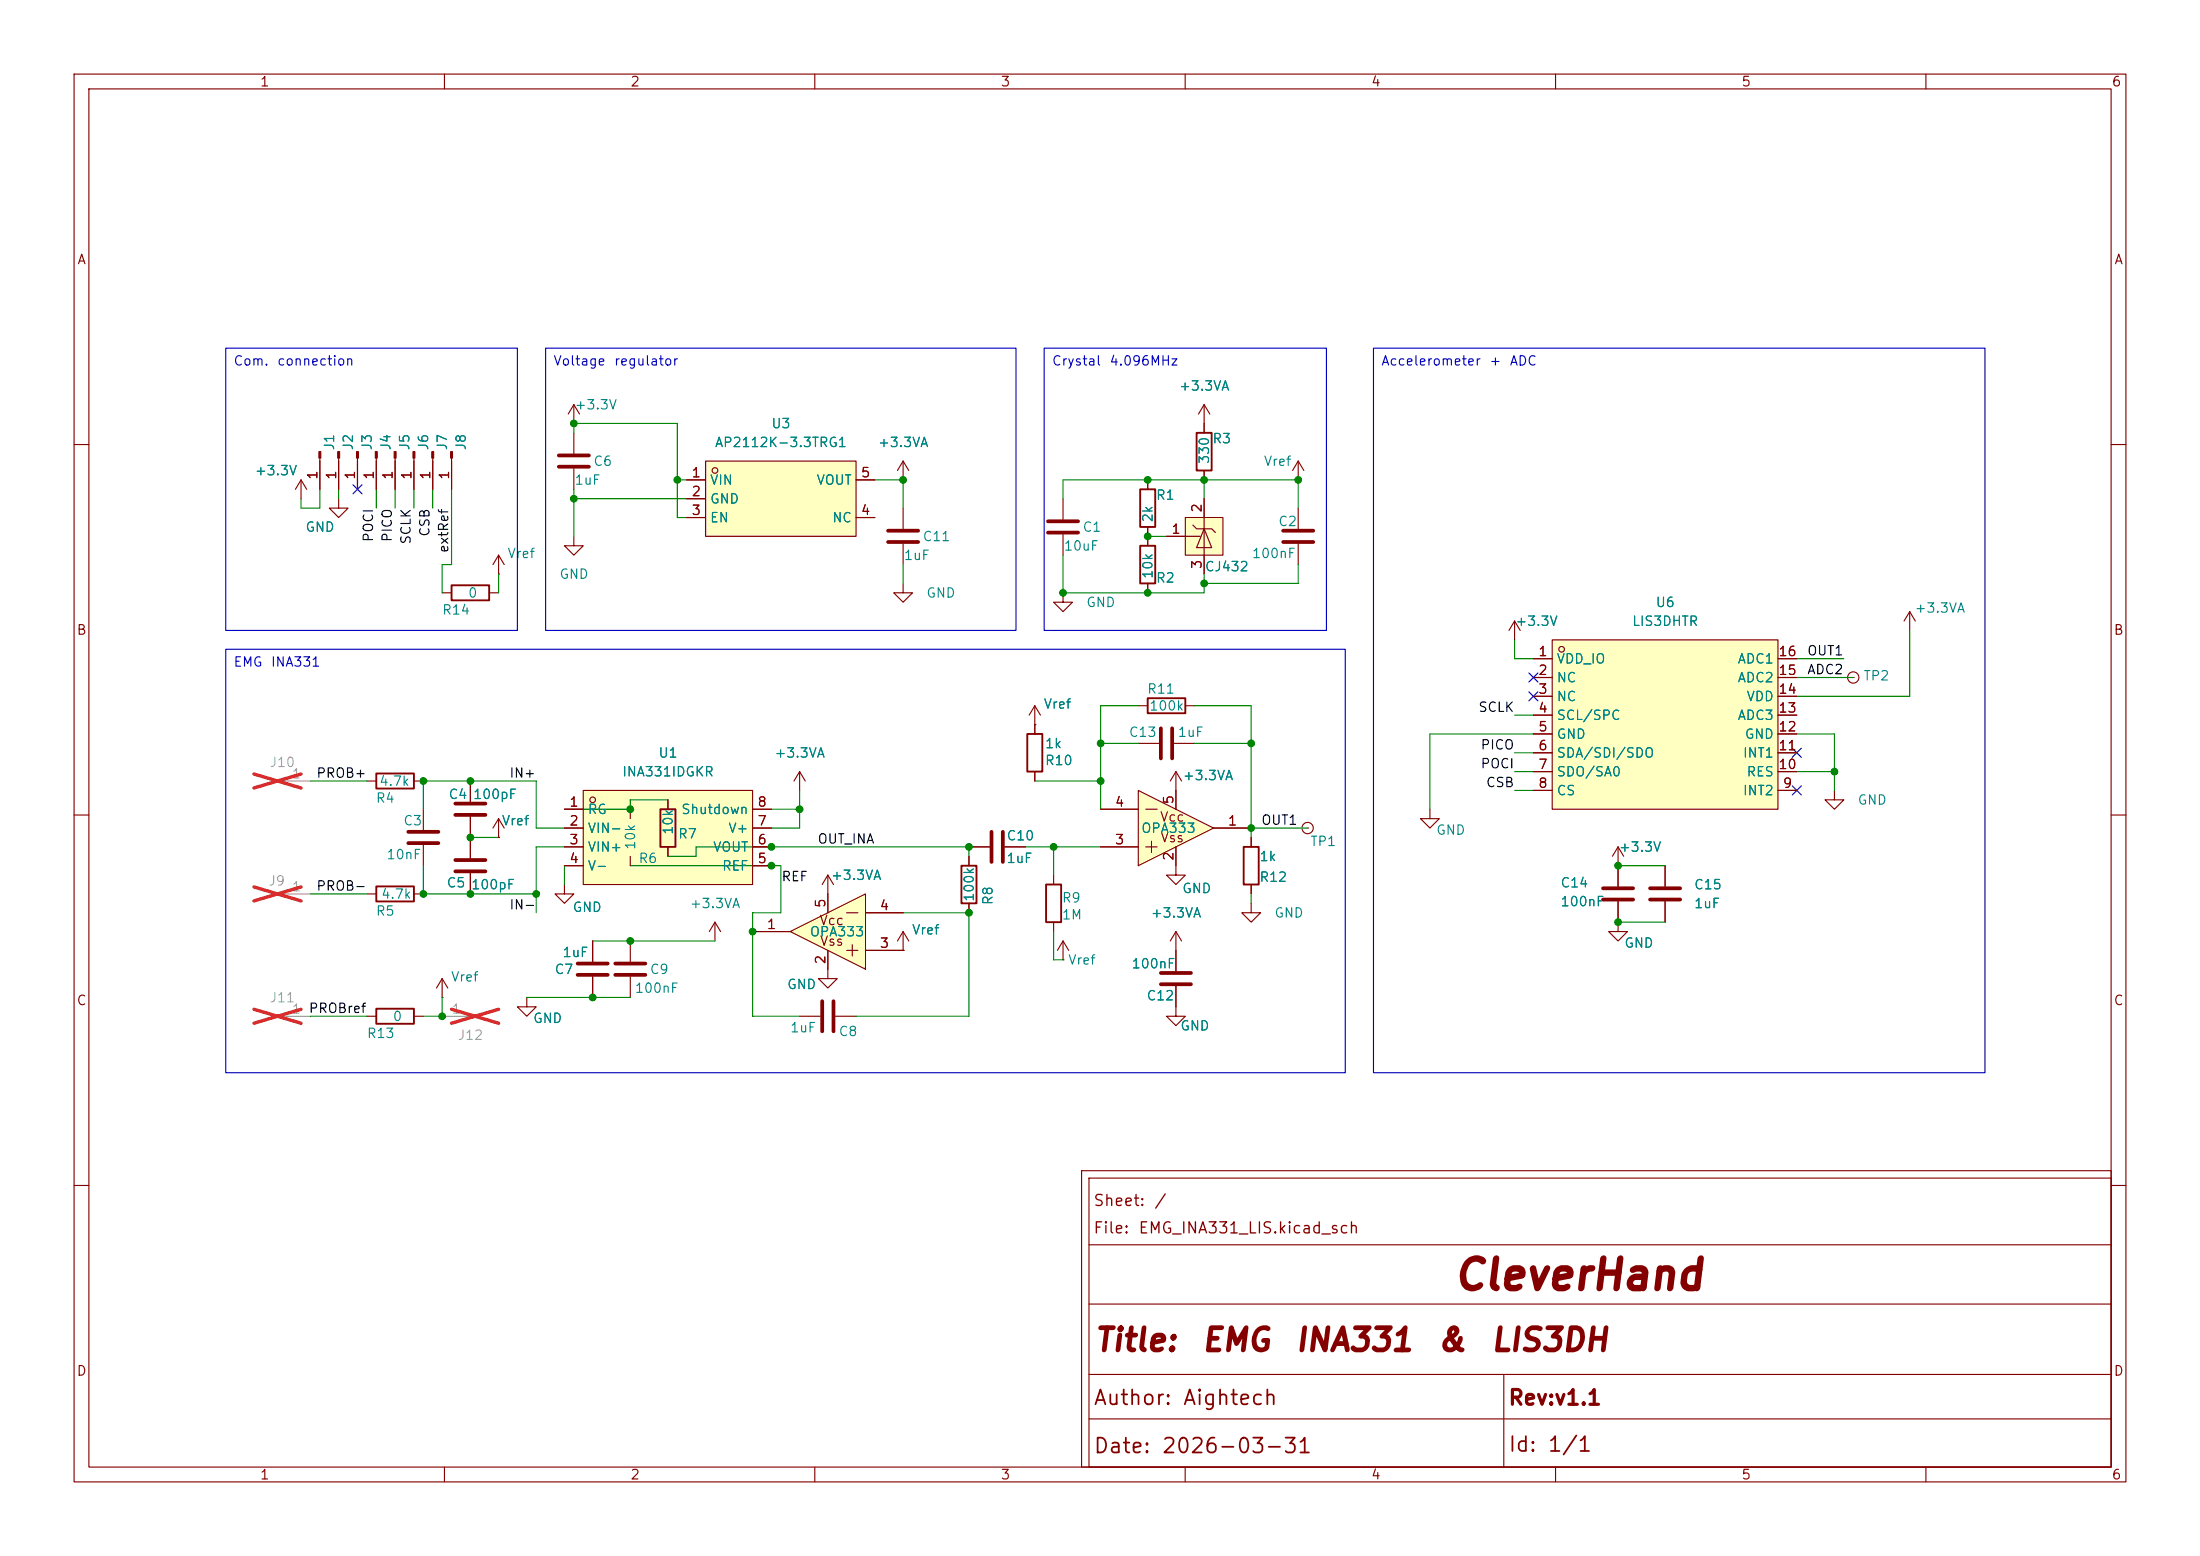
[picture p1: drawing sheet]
<svg xmlns="http://www.w3.org/2000/svg" width="297mm" height="210mm" viewBox="0 0 297 210" stroke-linecap="round" stroke-linejoin="round" font-family="sans-serif">
<path d="M0 0h297v210h-297z" fill="#fff" stroke="#fff" stroke-width=".14"/>
<g fill="none" stroke="#840000" stroke-width=".15">
<path d="M10 10h277v190h-277zM12 12h273v186h-273zM60 10v2M110 10v2M160 10v2M210 10v2M260 10v2M10 60h2M40.6 64.8l-.7 1.2M40.6 64.8l.8 1.2M40.6 64.8v2.5M43.2 61.8v4.2"/>
<path d="M45.7 67.3v1.3h1.3l-1.3 1.3-1.3-1.3h1.3M67.3 77.5h.1M67.3 74.9l-.8 1.3M67.3 74.9l.8 1.3M67.3 74.9v2.6M285 60h2M10 110h2M57.1 109.2v2.8M57.1 114v2.8M63.5 105.4v2.8M63.5 110.2v2.8M107.9 104.1l-.7 1.3"/>
<path d="M107.9 104.1l.8 1.3M107.9 104.1v2.6M153.7 100.3h2.8M158.5 100.3h2.8M285 110h2M71.1 134.6v1.3h1.3l-1.3 1.3-1.3-1.3h1.3M158.7 135.9v1.3h1.3l-1.3 1.2-1.2-1.2h1.2M158.7 125.7l-.7 1.3M158.7 125.7l.8 1.3M158.7 125.7v2.6M146 158h139v40h-139zM147 159h138v39h-138z"/>
<path d="M10 160h2M147 176h138M147 168h138M285 160h2M60 198v2M110 198v2M147 191.5h138M147 185.5h138M160 198v2M203 185.5v12.5M210 198v2M260 198v2"/>
</g>
<path d="M156.7 98.3v4.1M158.2 98.3v4.1M55.1 112.3h4.1M55.1 113.8h4.1M61.5 108.5h4M61.5 110h4" fill="none" stroke="#840000" stroke-width=".51"/>
<path d="M43.1 61h.2v.8h-.2z" fill="#840000" stroke="#840000" stroke-width=".15"/>
<path d="M153.7 106.7l10.1 5.1-10.1 5z" fill="#ffffc2"/>
<g fill="none" stroke="#840000" stroke-width=".15">
<path d="M139.7 97.8h.1M139.7 95.3v3.8M139.7 95.3l-.8 1.2M139.7 95.3l.8 1.2M153.7 95.3h1.2M160 95.3h1.3M257.8 82.6l-.8 1.2M257.8 82.6l.8 1.2M257.8 82.6v2.5M76.2 119.4v1.3h1.3l-1.3 1.2-1.3-1.2h1.3M85.1 109.2v1.3M85.1 115.6v1.2"/>
<path d="M111.8 118.1l-.8 1.3M111.8 118.1l.7 1.3M111.8 118.1v2.6M130.8 114.3h2.8M130.8 115.6v1.2M135.6 114.3h2.8M139.7 104.1v1.3M148.6 109.2h5.1M148.6 114.3h5.1M153.7 106.7l10.1 5.1-10.1 5zM154.7 109.2h1.5M154.7 114.3h1.5"/>
<path d="M155.5 113.5v1.6M158.7 106.7v2.5M158.7 114.3v2.5M163.8 111.8h5.1M176.5 111.8h.1M247.6 106.7v1.3h1.3l-1.3 1.2-1.2-1.2h1.2M49.5 137.2h1.3M49.5 120.7h1.3M55.9 137.2h1.2M55.9 120.7h1.2M59.7 134.6h.1M59.7 132.1l-.8 1.3"/>
<path d="M59.7 132.1l.8 1.3M59.7 132.1v2.5M80 127v2.8M80 131.8v2.8M85.1 127v2.8M85.1 131.8v2.8M96.5 124.5l-.7 1.2M96.5 124.5l.8 1.2M96.5 124.5v2.5M130.8 121.9v1.3M143.5 129.5h.1M143.5 127l-.8 1.3"/>
<path d="M143.5 127l.8 1.3M143.5 127v2.5M158.7 128.3v2.8M158.7 133.1v2.8"/>
<circle cx="176.5" cy="111.8" r=".76"/>
</g>
<path d="M138.7 99.1h2v5h-2zM154.9 94.2h5.1v2.1h-5.1zM50.8 119.6h5.1v2.1h-5.1zM84.1 110.5h2v5.1h-2zM129.8 116.8h2v5.1h-2zM50.8 136.1h5.1v2.1h-5.1z" fill="none" stroke="#840000" stroke-width=".25"/>
<g fill="#a1a1a1" stroke="#a1a1a1" stroke-width=".15">
<path d="M36.8 105.3h.9v.2h-.9z"/>
<path d="M36.8 120.5h.9v.3h-.9z"/>
<path d="M36.8 137h.9v.3h-.9z"/>
</g>
<path d="M37.7 105.4h4.2M37.7 120.7h4.2M37.7 137.2h4.2" fill="none" stroke="#a1a1a1" stroke-width=".15"/>
<path d="M34.3 104.5l6.3 1.9M34.3 119.7l6.3 1.9M40.6 104.5l-6.3 1.9M40.6 119.7l-6.3 1.9M34.3 136.2l6.3 1.9M40.6 136.2l-6.3 1.9" fill="none" stroke="#ff2626" stroke-width=".46"/>
<path d="M133.9 112.3v4M135.4 112.3v4M78 131.6h4M78 130h4M83.1 131.6h4M83.1 130h4M156.7 131.3h4.1M156.7 132.8h4.1" fill="none" stroke="#840000" stroke-width=".51"/>
<path d="M78.7 106.7h22.9v12.7h-22.9z" fill="#ffffc2"/>
<g fill="none" stroke="#840000" stroke-width=".15">
<path d="M121.9 78.7v1.3h1.3l-1.3 1.3-1.3-1.3h1.3M250.2 91.4h.1M49.5 105.4h1.3M55.9 105.4h1.2M63.5 113v2.8M63.5 117.9v2.8M67.3 113h.1M67.3 110.5l-.8 1.3M67.3 110.5l.8 1.3M67.3 110.5v2.5M76.2 109.2h2.5M76.2 111.8h2.5"/>
<path d="M76.2 114.3h2.5M76.2 116.8h2.5M78.7 106.7h22.9v12.7h-22.9zM90.2 108v1.2M90.2 114.3v1.3M101.6 109.2h2.5M101.6 111.8h2.5M101.6 114.3h2.5M101.6 116.8h2.5M142.2 118.1v1.3M142.2 124.5v1.2M168.9 121.9v1.3h1.3l-1.3 1.3-1.3-1.3h1.3"/>
<circle cx="250.2" cy="91.4" r=".76"/>
<circle cx="80" cy="108" r=".38"/>
</g>
<path d="M50.8 104.4h5.1v2h-5.1zM89.2 109.2h2v5.1h-2zM141.2 119.4h2.1v5.1h-2.1z" fill="none" stroke="#840000" stroke-width=".25"/>
<path d="M63.9 137h.9v.3h-.9z" fill="#a1a1a1" stroke="#a1a1a1" stroke-width=".15"/>
<path d="M59.7 137.2h4.2" fill="none" stroke="#a1a1a1" stroke-width=".15"/>
<path d="M61 136.2l6.3 1.9M67.3 136.2l-6.3 1.9" fill="none" stroke="#ff2626" stroke-width=".46"/>
<path d="M61.5 116.1h4M61.5 117.6h4" fill="none" stroke="#840000" stroke-width=".51"/>
<path d="M95.2 62.2h20.4v10.2h-20.4z" fill="#ffffc2"/>
<g fill="none" stroke="#840000" stroke-width=".15">
<path d="M77.5 54.6l-.8 1.3M77.5 54.6l.7 1.3M77.5 54.6v2.6M77.5 58.4v2.8M77.5 72.4v1.3h1.2l-1.2 1.2-1.3-1.2h1.3M77.5 63.2v2.8M92.7 64.8h2.5M92.7 67.3h2.5M92.7 69.9h2.5M95.2 62.2h20.4v10.2h-20.4zM115.6 64.8h2.5M115.6 69.9h2.5"/>
<path d="M121.9 62.2l-.7 1.3M121.9 62.2l.8 1.3M121.9 62.2v2.6M107.9 137.2h2.8M111.8 130.8v1.3h1.2l-1.2 1.3-1.3-1.3h1.3M112.8 137.2h2.8"/>
<circle cx="96.5" cy="63.5" r=".38"/>
</g>
<path d="M75.4 61.5h4.1M75.4 63h4.1M111 135.1v4.1M112.5 135.1v4.1" fill="none" stroke="#840000" stroke-width=".51"/>
<path d="M106.7 125.7l10.1-5v10.1z" fill="#ffffc2"/>
<path d="M121.9 68.6v2.8M121.9 73.4v2.8M101.6 125.7h5.1M106.7 125.7l10.1-5v10.1zM111.8 120.7v2.5M111.8 128.3v2.5M114.3 123.2h1.5M114.3 128.3h1.5M115.1 127.5v1.5M116.8 123.2h5.1M116.8 128.3h5.1" fill="none" stroke="#840000" stroke-width=".15"/>
<path d="M119.9 71.6h4.1M119.9 73.2h4.1" fill="none" stroke="#840000" stroke-width=".51"/>
<g fill="#ffffc2">
<path d="M160 69.9h5.1v5h-5.1z"/>
<path d="M162.6 71.4l1 2.5h-2.1z"/>
</g>
<g fill="none" stroke="#840000" stroke-width=".15">
<path d="M162.6 54.6v3.8M162.6 54.6l-.8 1.3M162.6 54.6l.7 1.3M48.3 61.8v4.2M58.4 61.8v4.2M143.5 67.3v2.8M143.5 72.1v2.8M154.9 64.8v1.2M154.9 71.1v2.6M154.9 78.7v1.3M157.5 72.4h4.5M160 69.9h5.1v5h-5.1z"/>
<path d="M161 70.9l.5 .5h2.1l.5 .5M162.6 71.4l1 2.5h-2.1zM162.6 63.5v1.3M162.6 67.3v10.2M175.3 64.8h.1M175.3 62.2v2.6M175.3 68.6v2.8M175.3 73.4v2.8M175.3 62.2l-.8 1.3M175.3 62.2l.7 1.3M59.7 80h1.3M66 80h1.3"/>
<path d="M143.5 80v1.3h1.3l-1.3 1.3-1.3-1.3h1.3M204.5 83.8l-.8 1.3M204.5 83.8l.7 1.3M204.5 83.8v2.6"/>
</g>
<path d="M161.5 58.4h2.1v5.1h-2.1zM61 79h5v2h-5zM153.9 66h2.1v5.1h-2.1zM153.9 73.7h2.1v5h-2.1z" fill="none" stroke="#840000" stroke-width=".25"/>
<path d="M141.5 70.4h4M141.5 71.9h4M173.2 71.6h4.1M173.2 73.2h4.1" fill="none" stroke="#840000" stroke-width=".51"/>
<g fill="#840000" stroke="#840000" stroke-width=".15">
<path d="M58.3 61h.2v.8h-.2z"/>
<path d="M48.1 61h.3v.8h-.3z"/>
</g>
<path d="M209.5 86.4h30.5v22.8h-30.5z" fill="#ffffc2"/>
<g fill="none" stroke="#840000" stroke-width=".15">
<path d="M162.6 57.2v1.2M43.2 62.2v3.8M45.7 61.8v4.2M48.3 62.2v3.8M50.8 61.8v4.2M53.3 61.8v4.2M55.9 61.8v4.2M58.4 62.2v3.8M61 61.8v4.2M92.7 64.8h2.5M92.7 67.3h2.5M92.7 69.9h2.5"/>
<path d="M115.6 64.8h2.5M115.6 69.9h2.5M154.9 64.8v1.2M154.9 71.1v2.6M154.9 78.7v1.3M157.5 72.4h2.5M162.6 63.5v1.3M162.6 67.3v2.6M162.6 74.9v2.6M139.7 97.8h.1M139.7 97.8v1.3M207 88.9h2.5"/>
<path d="M207 91.4h2.5M207 94h2.5M207 96.5h2.5M207 99.1h2.5M209.5 86.4h30.5v22.8h-30.5zM240 88.9h2.6M240 91.4h2.6M240 94h2.6M240 96.5h2.6M240 99.1h2.6M63.5 105.4v2.8M63.5 110.2v5.6"/>
<path d="M63.5 117.9v2.8M67.3 113h.1M76.2 109.2h2.5M76.2 111.8h2.5M76.2 114.3h2.5M76.2 116.8h2.5M85.1 109.2v1.3M85.1 115.6v1.2M90.2 108v1.2M90.2 114.3v1.3M101.6 109.2h2.5M101.6 111.8h2.5"/>
<path d="M101.6 114.3h2.5M101.6 116.8h2.5M130.8 114.3h2.8M130.8 115.6v1.2M135.6 114.3h2.8M139.7 104.1v1.3M148.6 109.2h5.1M148.6 114.3h5.1M158.7 114.3v3.8h1.3l-1.3 1.3-1.2-1.3h1.2M158.7 104.1l-.7 1.3M158.7 104.1l.8 1.3M158.7 104.1v5.1"/>
<path d="M163.8 111.8h5.1M168.9 113v1.3M168.9 119.4v1.3M193 109.2v1.3h1.3l-1.3 1.3-1.2-1.3h1.2M207 101.6h2.5M207 104.1h2.5M207 106.7h2.5M218.4 114.3l-.7 1.3M218.4 114.3l.8 1.3M218.4 114.3v5.3M224.8 116.8v2.8M240 101.6h2.6"/>
<path d="M240 104.1h2.6M240 106.7h2.6M80 127v2.8M80 131.8v2.8M101.6 125.7h5.1M111.8 120.7v2.5M111.8 128.3v2.5M116.8 128.3h5.1M116.8 123.2h5.1M121.9 128.3h.1M121.9 125.7l-.7 1.3M121.9 125.7l.8 1.3"/>
<path d="M121.9 125.7v2.6M130.8 121.9v1.3M158.7 128.3v2.8M158.7 133.1v2.8M218.4 121.7v4h1.3l-1.3 1.3-1.2-1.3h1.2M224.8 121.7v2.8"/>
<circle cx="210.8" cy="87.6" r=".38"/>
</g>
<g fill="#840000" stroke="#840000" stroke-width=".15">
<path d="M45.6 61h.2v.8h-.2z"/>
<path d="M55.8 61h.2v.8h-.2z"/>
<path d="M53.2 61h.3v.8h-.3z"/>
<path d="M50.7 61h.2v.8h-.2z"/>
<path d="M60.8 61h.3v.8h-.3z"/>
</g>
<path d="M167.9 114.3h2v5.1h-2z" fill="none" stroke="#840000" stroke-width=".25"/>
<path d="M216.4 119.9h4.1M222.8 119.9h4M216.4 121.4h4.1M222.8 121.4h4" fill="none" stroke="#840000" stroke-width=".51"/>
<g fill="none" stroke="#008400" stroke-width=".15">
<path d="M77.5 58.4v-1.2h13.9v12.7h1.3M43.2 66v2.6h-2.6v-1.3M45.7 66v1.3M50.8 66v2.6M53.3 66v2.6M55.9 66v2.6M58.4 66v2.6M61 66v10.2h-1.3v3.8M67.3 77.5v2.5M77.5 66v6.4M77.5 67.3h15.2M91.4 64.8h1.3"/>
<path d="M118.1 64.8h3.8v3.8M121.9 76.2v2.5M143.5 67.3v-2.5h31.8v3.8M143.5 74.9v5.1h19.1v-2.5M154.9 72.4h2.6M162.6 64.8v2.5M175.3 76.2v2.5h-12.7M153.7 95.3h-5.1v13.9M161.3 95.3h7.6v17.7M204.5 86.4v2.5h2.5M204.5 96.5h2.5M207 99.1h-14v10.1"/>
<path d="M242.6 88.9h6.3M242.6 91.4h7.6M242.6 99.1h5v7.6M257.8 85.1v8.9h-15.2M41.9 105.4h7.6M57.1 109.2v-3.8h15.3v6.4h3.8M57.1 116.8v3.9h15.3M63.5 113h3.8M76.2 114.3h-3.8v8.9M76.2 116.8v2.6M85.1 116.8h20.3v6.4h-3.8v14h6.3M90.2 115.6h3.8v-1.3h36.8v1.3"/>
<path d="M90.2 108h-5.1v1.2h-8.9M104.1 109.2h3.8M107.9 106.7v5.1h-3.8M138.4 114.3h10.2M139.7 105.4h8.9M142.2 114.3v3.8M148.6 100.3h5.1M161.3 100.3h7.6M168.9 111.8h7.6M204.5 104.1h2.5M204.5 106.7h2.5M204.5 101.6h2.5"/>
<path d="M218.4 116.8h6.4M242.6 104.1h5M41.9 137.2h7.6M41.9 120.7h7.6M59.7 134.6v2.6h-2.6M71.1 134.6h14M80 127h16.5M121.9 123.2h8.9v14h-15.2M142.2 125.7v3.8h1.3M168.9 120.7v1.2M218.4 124.5h6.4"/>
</g>
<path d="M47.7 65.4l1.2 1.2M48.9 65.4l-1.2 1.2M206.4 93.4l1.2 1.2M206.4 90.8l1.2 1.2M207.6 93.4l-1.2 1.2M207.6 90.8l-1.2 1.2M242 106.1l1.2 1.2M242 101l1.2 1.2M243.2 106.1l-1.2 1.2M243.2 101l-1.2 1.2" fill="none" stroke="#000084" stroke-width=".15"/>
<path d="M30.5 47h39.3v38.1h-39.3zM73.7 47h63.5v38.1h-63.5zM141 47h38.1v38.1h-38.1zM185.4 47h82.6v97.8h-82.6zM30.5 87.6h151.1v57.2h-151.1z" fill="none" stroke="#0000c2" stroke-width=".15"/>
<g fill="#008400" stroke="#008400" stroke-width=".14">
<circle cx="77.5" cy="67.3" r=".46"/>
<circle cx="77.5" cy="57.2" r=".46"/>
<circle cx="91.4" cy="64.8" r=".46"/>
<circle cx="63.5" cy="105.4" r=".46"/>
<circle cx="57.1" cy="105.4" r=".46"/>
<circle cx="63.5" cy="113" r=".46"/>
<circle cx="57.1" cy="120.7" r=".46"/>
<circle cx="63.5" cy="120.7" r=".46"/>
<circle cx="80" cy="134.6" r=".46"/>
<circle cx="72.4" cy="120.7" r=".46"/>
<circle cx="101.6" cy="125.7" r=".46"/>
<circle cx="85.1" cy="127" r=".46"/>
<circle cx="85.1" cy="109.2" r=".46"/>
<circle cx="104.1" cy="114.3" r=".46"/>
<circle cx="104.1" cy="116.8" r=".46"/>
<circle cx="59.7" cy="137.2" r=".46"/>
<circle cx="162.6" cy="78.7" r=".46"/>
<circle cx="154.9" cy="64.8" r=".46"/>
<circle cx="175.3" cy="64.8" r=".46"/>
<circle cx="154.9" cy="80" r=".46"/>
<circle cx="154.9" cy="72.4" r=".46"/>
<circle cx="142.2" cy="114.3" r=".46"/>
<circle cx="130.8" cy="123.2" r=".46"/>
<circle cx="107.9" cy="109.2" r=".46"/>
<circle cx="130.8" cy="114.3" r=".46"/>
<circle cx="121.9" cy="64.8" r=".46"/>
<circle cx="143.5" cy="80" r=".46"/>
<circle cx="148.6" cy="105.4" r=".46"/>
<circle cx="148.6" cy="100.3" r=".46"/>
<circle cx="168.9" cy="100.3" r=".46"/>
<circle cx="162.6" cy="64.8" r=".46"/>
<circle cx="168.9" cy="111.8" r=".46"/>
<circle cx="247.6" cy="104.1" r=".46"/>
<circle cx="218.4" cy="116.8" r=".46"/>
<circle cx="218.4" cy="124.5" r=".46"/>
</g>
<text font-size="4" fill="#840000" x="196" y="175.1">CleverHand</text>
<g font-size="3" fill="#840000">
<text x="147.5" y="183.1">Title:</text>
<text x="162" y="183.1">EMG</text>
<text x="174.6" y="183.1">INA331</text>
<text x="193.8" y="183.1">&amp;</text>
<text x="201" y="183.1">LIS3DH</text>
</g>
<g font-size="2" fill="#840000">
<text x="147.5" y="190.1">Author: Aightech</text>
<text x="203.5" y="190.1">Rev:v1.1</text>
<text x="147.5" y="196.6">Date: 2026-03-31</text>
<text x="203.5" y="196.4">Id: 1/1</text>
</g>
<g font-size="1.5" fill="#840000">
<text x="147.5" y="166.9">File:</text>
<text x="147.5" y="163.2">Sheet:</text>
<text x="153.6" y="166.9">EMG_INA331_LIS.kicad_sch</text>
<text x="155.7" y="163.2">/</text>
</g>
<g font-size="1.3" fill="#840000">
<text x="35" y="12">1</text>
<text x="85" y="12">2</text>
<text x="135" y="12">3</text>
<text x="185" y="12">4</text>
<text x="235" y="12">5</text>
<text x="285" y="12">6</text>
<text x="10.3" y="36">A</text>
<text x="285.3" y="36">A</text>
<text x="43.2" y="64.8" transform="rotate(-90 43.2 64.8)">1</text>
<text x="45.7" y="64.8" transform="rotate(-90 45.7 64.8)">1</text>
<text x="48.2" y="64.8" transform="rotate(-90 48.2 64.8)">1</text>
<text x="50.8" y="64.8" transform="rotate(-90 50.8 64.8)">1</text>
<text x="53.3" y="64.8" transform="rotate(-90 53.3 64.8)">1</text>
<text x="55.9" y="64.8" transform="rotate(-90 55.9 64.8)">1</text>
<text x="58.4" y="64.8" transform="rotate(-90 58.4 64.8)">1</text>
<text x="60.9" y="64.8" transform="rotate(-90 60.9 64.8)">1</text>
<text x="93.3" y="64.7">1</text>
<text x="116.1" y="64.7">5</text>
<text x="93.3" y="67.3">2</text>
<text x="93.3" y="69.8">3</text>
<text x="116.1" y="69.8">4</text>
<text x="162.5" y="69.3" transform="rotate(-90 162.5 69.3)">2</text>
<text x="158" y="72.4">1</text>
<text x="162.5" y="76.9" transform="rotate(-90 162.5 76.9)">3</text>
<text x="10.3" y="86">B</text>
<text x="207.6" y="88.9">1</text>
<text x="240" y="88.9">16</text>
<text x="285.3" y="86">B</text>
<text x="207.6" y="91.4">2</text>
<text x="207.6" y="94">3</text>
<text x="240" y="94">14</text>
<text x="240" y="91.4">15</text>
<text x="207.6" y="96.5">4</text>
<text x="207.6" y="99">5</text>
<text x="207.6" y="101.6">6</text>
<text x="240" y="101.6">11</text>
<text x="240" y="99">12</text>
<text x="240" y="96.5">13</text>
<text x="207.6" y="104.1">7</text>
<text x="207.6" y="106.7">8</text>
<text x="240" y="104.1">10</text>
<text x="240.6" y="106.7">9</text>
<text x="76.8" y="109.2">1</text>
<text x="76.8" y="111.7">2</text>
<text x="102.2" y="111.7">7</text>
<text x="102.2" y="109.2">8</text>
<text x="150.4" y="109.2">4</text>
<text x="156.5" y="111.2">Vcc</text>
<text x="158.7" y="108.7" transform="rotate(-90 158.7 108.7)">5</text>
<text x="165.7" y="111.7">1</text>
<text x="76.8" y="114.3">3</text>
<text x="76.8" y="116.8">4</text>
<text x="102.2" y="116.8">5</text>
<text x="102.2" y="114.3">6</text>
<text x="150.4" y="114.3">3</text>
<text x="156.6" y="114">Vss</text>
<text x="158.7" y="116.3" transform="rotate(-90 158.7 116.3)">2</text>
<text x="103.4" y="125.7">1</text>
<text x="110.5" y="125.2">Vcc</text>
<text x="111.7" y="122.6" transform="rotate(-90 111.7 122.6)">5</text>
<text x="118.7" y="123.2">4</text>
<text x="110.6" y="128">Vss</text>
<text x="111.7" y="130.2" transform="rotate(-90 111.7 130.2)">2</text>
<text x="118.7" y="128.2">3</text>
<text x="10.3" y="136">C</text>
<text x="285.3" y="136">C</text>
<text x="10.3" y="186">D</text>
<text x="285.3" y="186">D</text>
<text x="35" y="200">1</text>
<text x="85" y="200">2</text>
<text x="135" y="200">3</text>
<text x="185" y="200">4</text>
<text x="235" y="200">5</text>
<text x="285" y="200">6</text>
</g>
<g font-size="1.3" fill="#0000c2">
<text x="31.4" y="49.7">Com.</text>
<text x="37.3" y="49.7">connection</text>
<text x="74.6" y="49.7">Voltage</text>
<text x="82.8" y="49.7">regulator</text>
<text x="141.9" y="49.7">Crystal</text>
<text x="149.7" y="49.7">4.096MHz</text>
<text x="186.4" y="49.7">Accelerometer</text>
<text x="201" y="49.7">+</text>
<text x="203.7" y="49.7">ADC</text>
<text x="31.4" y="90.3">EMG</text>
<text x="36.5" y="90.3">INA331</text>
</g>
<g font-size="1.3" fill="#008484">
<text x="159.1" y="53">+3.3VA</text>
<text x="77.5" y="55.6">+3.3V</text>
<text x="104" y="58.1">U3</text>
<text x="34.3" y="64.5">+3.3V</text>
<text x="45.4" y="60.9" transform="rotate(-90 45.4 60.9)">J1</text>
<text x="48" y="60.9" transform="rotate(-90 48 60.9)">J2</text>
<text x="50.5" y="60.9" transform="rotate(-90 50.5 60.9)">J3</text>
<text x="53" y="60.9" transform="rotate(-90 53 60.9)">J4</text>
<text x="55.6" y="60.9" transform="rotate(-90 55.6 60.9)">J5</text>
<text x="58.1" y="60.9" transform="rotate(-90 58.1 60.9)">J6</text>
<text x="60.7" y="60.9" transform="rotate(-90 60.7 60.9)">J7</text>
<text x="63.2" y="60.9" transform="rotate(-90 63.2 60.9)">J8</text>
<text x="77.5" y="65.7">1uF</text>
<text x="80" y="63.2">C6</text>
<text x="95.8" y="65.7">VIN</text>
<text x="96.4" y="60.7">AP2112K-3.3TRG1</text>
<text x="110.1" y="65.7">VOUT</text>
<text x="118.4" y="60.7">+3.3VA</text>
<text x="163.5" y="62.7" transform="rotate(-90 163.5 62.7)">330</text>
<text x="163.6" y="60.2">R3</text>
<text x="170.5" y="63.2">Vref</text>
<text x="95.8" y="68.3">GND</text>
<text x="95.8" y="70.8">EN</text>
<text x="112.3" y="70.8">NC</text>
<text x="155.9" y="70.6" transform="rotate(-90 155.9 70.6)">2k</text>
<text x="156" y="67.8">R1</text>
<text x="172.5" y="71.3">C2</text>
<text x="41.1" y="72.1">GND</text>
<text x="68.4" y="75.6">Vref</text>
<text x="121.9" y="75.9">1uF</text>
<text x="124.5" y="73.4">C11</text>
<text x="143.5" y="74.6">10uF</text>
<text x="146.1" y="72.1">C1</text>
<text x="162.6" y="77.4">CJ432</text>
<text x="168.9" y="75.6">100nF</text>
<text x="59.6" y="83.3">R14</text>
<text x="63.1" y="81">0</text>
<text x="75.4" y="78.4">GND</text>
<text x="125" y="81">GND</text>
<text x="146.6" y="82.3">GND</text>
<text x="155.9" y="78.2" transform="rotate(-90 155.9 78.2)">10k</text>
<text x="156" y="78.9">R2</text>
<text x="223.4" y="82.3">U6</text>
<text x="258.4" y="83">+3.3VA</text>
<text x="204.5" y="84.8">+3.3V</text>
<text x="210.1" y="89.9">VDD_IO</text>
<text x="220.2" y="84.8">LIS3DHTR</text>
<text x="234.5" y="89.9">ADC1</text>
<text x="140.8" y="96">Vref</text>
<text x="154.8" y="93.9">R11</text>
<text x="210.1" y="92.4">NC</text>
<text x="210.1" y="95">NC</text>
<text x="234.5" y="92.4">ADC2</text>
<text x="235.7" y="95">VDD</text>
<text x="251.5" y="92.2">TP2</text>
<text x="141" y="101.3">1k</text>
<text x="152.3" y="99.8">C13</text>
<text x="155.1" y="96.2">100k</text>
<text x="158.9" y="99.8">1uF</text>
<text x="210.1" y="97.5">SCL/SPC</text>
<text x="210.1" y="100">GND</text>
<text x="234.5" y="97.5">ADC3</text>
<text x="235.4" y="100">GND</text>
<text x="51.1" y="106.4">4.7k</text>
<text x="83.9" y="105.1">INA331IDGKR</text>
<text x="88.8" y="102.6">U1</text>
<text x="104.5" y="102.6">+3.3VA</text>
<text x="141" y="103.6">R10</text>
<text x="159.6" y="105.6">+3.3VA</text>
<text x="210.1" y="102.6">SDA/SDI/SDO</text>
<text x="210.1" y="105.1">SDO/SA0</text>
<text x="210.1" y="107.7">CS</text>
<text x="235.2" y="107.7">INT2</text>
<text x="235.2" y="102.6">INT1</text>
<text x="235.7" y="105.1">RES</text>
<text x="50.6" y="108.7">R4</text>
<text x="54.4" y="111.7">C3</text>
<text x="60.5" y="108.2">C4</text>
<text x="63.8" y="108.2">100pF</text>
<text x="67.6" y="111.7">Vref</text>
<text x="79.2" y="110.2">RG</text>
<text x="79.2" y="112.7">VIN-</text>
<text x="91.1" y="112.8" transform="rotate(-90 91.1 112.8)">10k</text>
<text x="91.4" y="113.5">R7</text>
<text x="91.9" y="110.2">Shutdown</text>
<text x="98.2" y="112.7">V+</text>
<text x="135.8" y="113.7">C10</text>
<text x="154" y="112.7">OPA333</text>
<text x="193.8" y="113">GND</text>
<text x="250.7" y="108.9">GND</text>
<text x="52.1" y="116.3">10nF</text>
<text x="79.2" y="115.3">VIN+</text>
<text x="79.2" y="117.8">V-</text>
<text x="86.1" y="114.8" transform="rotate(-90 86.1 114.8)">10k</text>
<text x="86.1" y="116.8">R6</text>
<text x="96.2" y="115.3">VOUT</text>
<text x="97.4" y="117.8">REF</text>
<text x="112.1" y="119.1">+3.3VA</text>
<text x="135.8" y="116.8">1uF</text>
<text x="169.9" y="119.3">R12</text>
<text x="169.9" y="116.5">1k</text>
<text x="176.8" y="114.5">TP1</text>
<text x="218.4" y="115.3">+3.3V</text>
<text x="50.6" y="123.9">R5</text>
<text x="51.4" y="121.6">4.7k</text>
<text x="60.2" y="120.1">C5</text>
<text x="63.5" y="120.4">100pF</text>
<text x="77.2" y="123.4">GND</text>
<text x="93" y="122.9">+3.3VA</text>
<text x="131.8" y="121.8" transform="rotate(-90 131.8 121.8)">100k</text>
<text x="134.3" y="122.2" transform="rotate(-90 134.3 122.2)">R8</text>
<text x="143.3" y="122.1">R9</text>
<text x="143.3" y="124.4">1M</text>
<text x="155.3" y="124.2">+3.3VA</text>
<text x="159.5" y="120.9">GND</text>
<text x="172" y="124.2">GND</text>
<text x="210.6" y="122.6">100nF</text>
<text x="210.6" y="120.1">C14</text>
<text x="228.6" y="122.9">1uF</text>
<text x="228.6" y="120.4">C15</text>
<text x="74.8" y="131.8">C7</text>
<text x="75.8" y="129.5">1uF</text>
<text x="87.6" y="131.8">C9</text>
<text x="109.2" y="126.7">OPA333</text>
<text x="123" y="126.4">Vref</text>
<text x="144.1" y="130.5">Vref</text>
<text x="152.7" y="131">100nF</text>
<text x="219.2" y="128.2">GND</text>
<text x="60.8" y="132.8">Vref</text>
<text x="85.6" y="134.3">100nF</text>
<text x="106.2" y="133.8">GND</text>
<text x="154.7" y="135.3">C12</text>
<text x="49.4" y="140.4">R13</text>
<text x="52.9" y="138.1">0</text>
<text x="71.9" y="138.4">GND</text>
<text x="106.6" y="139.7">1uF</text>
<text x="113.1" y="140.2">C8</text>
<text x="159.3" y="139.4">GND</text>
</g>
<g font-size="1.3">
<text x="50.7" y="73.3" transform="rotate(-90 50.7 73.3)">POCI</text>
<text x="53.2" y="73.3" transform="rotate(-90 53.2 73.3)">PICO</text>
<text x="55.8" y="73.6" transform="rotate(-90 55.8 73.6)">SCLK</text>
<text x="58.3" y="72.5" transform="rotate(-90 58.3 72.5)">CSB</text>
<text x="60.8" y="74.7" transform="rotate(-90 60.8 74.7)">extRef</text>
<text x="243.9" y="88.8">OUT1</text>
<text x="243.9" y="91.3">ADC2</text>
<text x="199.5" y="96.4">SCLK</text>
<text x="199.8" y="101.5">PICO</text>
<text x="42.6" y="105.3">PROB+</text>
<text x="68.7" y="105.3">IN+</text>
<text x="199.8" y="104">POCI</text>
<text x="200.5" y="106.6">CSB</text>
<text x="170.2" y="111.6">OUT1</text>
<text x="105.4" y="119.3">REF</text>
<text x="110.3" y="114.2">OUT_INA</text>
<text x="42.6" y="120.5">PROB-</text>
<text x="68.7" y="123.1">IN-</text>
</g>
<g font-size="1.3" fill="#a1a1a1">
<text x="36.3" y="103.8">J10</text>
<text x="39.3" y="105.4">1</text>
<text x="36.1" y="119.8">J9</text>
<text x="39.3" y="120.6">1</text>
<text x="36.3" y="135.6">J11</text>
<text x="39.3" y="137.1">1 PROBref</text>
<text x="60.9" y="137.1">1</text>
<text x="61.7" y="140.7">J12</text>
</g>
</svg>
